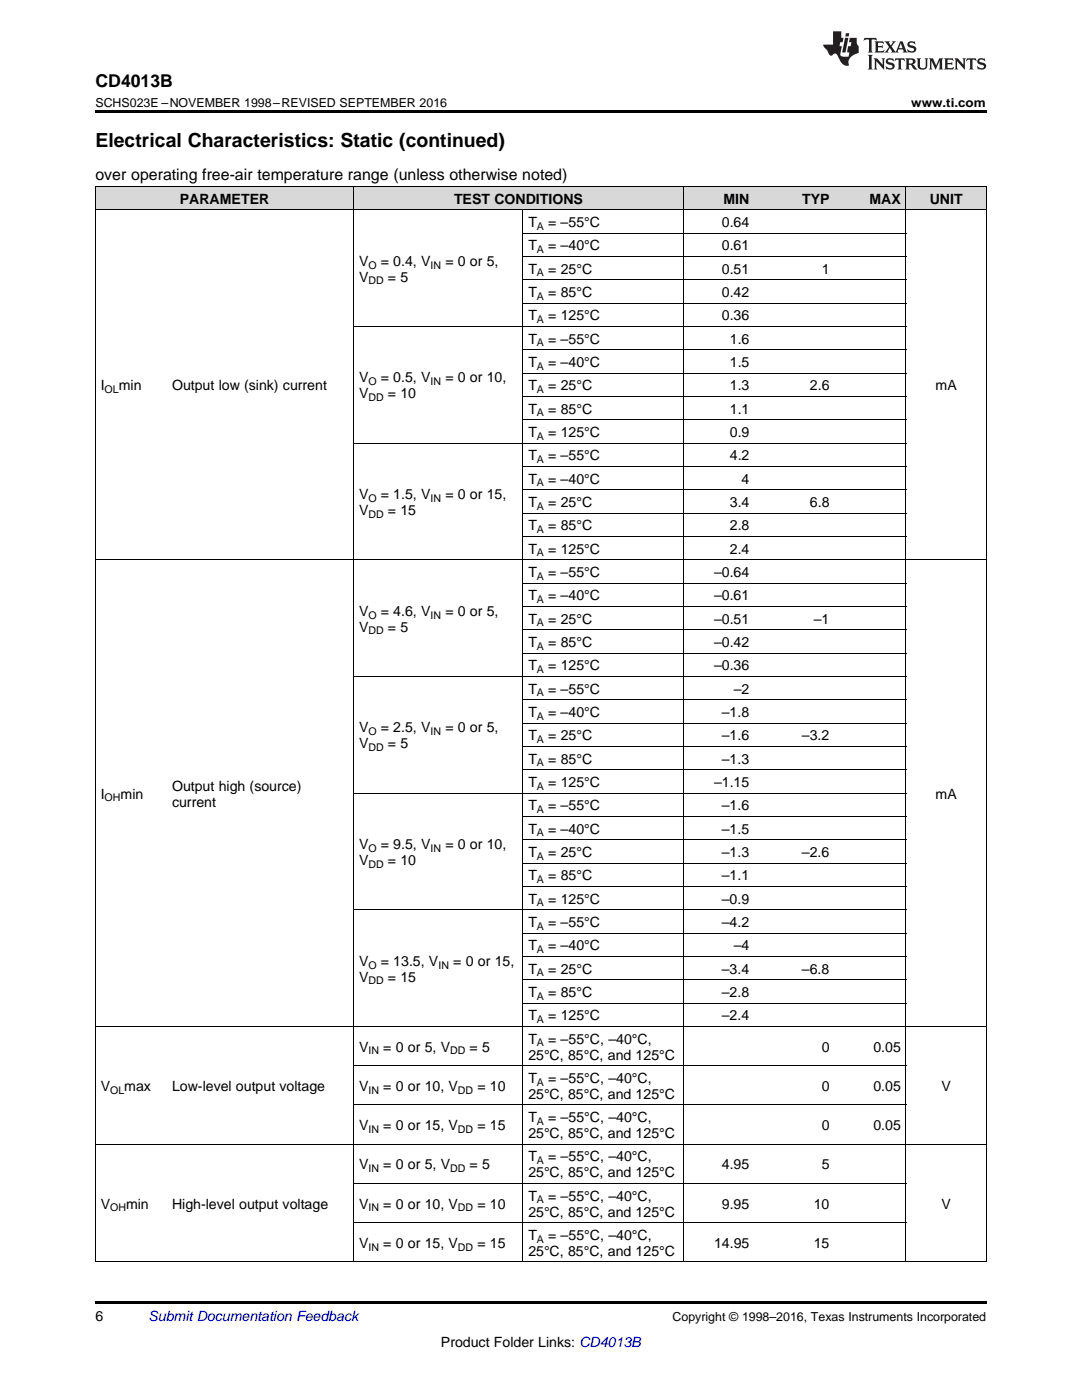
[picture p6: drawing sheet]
<svg xmlns="http://www.w3.org/2000/svg" width="216mm" height="279mm" viewBox="0 0 216 279" stroke-linecap="round" stroke-linejoin="round" font-family="sans-serif">
<g fill="#d8d8d8">
<path d="M19 37.3h14.3v4.6h-14.3z"/>
<path d="M33.3 37.3h37.3v4.6h-37.3z"/>
<path d="M70.6 37.3h33.8v4.6h-33.8z"/>
<path d="M104.4 37.3h32v4.6h-32z"/>
<path d="M136.4 37.3h14.2v4.6h-14.2z"/>
<path d="M150.6 37.3h16v4.6h-16z"/>
<path d="M166.6 37.3h14.2v4.6h-14.2z"/>
<path d="M180.8 37.3h16v4.6h-16z"/>
</g>
<path d="M19 22h177.8v.5h-177.8zM19 259.7h177.8v.5h-177.8z" fill="#000"/>
<g fill="none" stroke="#000" stroke-width=".2">
<path d="M19 37.2h177.8v214.7M19.1 37.2v214.7M70.5 37.2v214.7M136.3 37.2v214.7M180.8 37.2v214.7M19 41.9h177.8M104.3 41.9v210M104.4 55.8h76.4M104.4 51.2h76.4M104.4 46.5h76.4M70.6 65.1h110.2M104.4 79.1h76.4"/>
<path d="M104.4 74.5h76.4M104.4 69.8h76.4M104.4 60.5h76.4M70.6 88.4h110.2M104.4 97.7h76.4M104.4 93.1h76.4M104.4 83.8h76.4M19 111.7h177.8M104.4 116.4h76.4M104.4 107.1h76.4M104.4 102.4h76.4M70.6 135h110.2"/>
<path d="M104.4 139.6h76.4M104.4 130.3h76.4M104.4 125.7h76.4M104.4 121h76.4M70.6 158.3h110.2M104.4 153.6h76.4M104.4 149h76.4M104.4 144.3h76.4M104.4 176.9h76.4M104.4 172.2h76.4M104.4 167.6h76.4M104.4 162.9h76.4"/>
<path d="M70.6 181.6h110.2M104.4 195.5h76.4M104.4 190.9h76.4M104.4 186.2h76.4M19 204.8h177.8M70.6 212.7h110.2M104.4 200.2h76.4M19 228.3h177.8M70.6 236.2h110.2M70.6 220.5h110.2M19 251.8h177.8M70.6 244h110.2"/>
</g>
<g fill="#231f20">
<path d="M172.5 7.6l-.1 .5 .4-.2h.6v.1v2.1l-.2 .4h.9l-.2-.4v-2.1l.1-.1h.5l.5 .2-.2-.5zM174.5 8.3l.2 .3v1.5l-.2 .4h1.8l.2-.6a1.04 1.04 0 0 1-1.3 .2v-.7h.6l.3 .2v-.6l-.3 .2h-.6v-.6l.8-.1 .4 .3-.2-.5zM176.5 8.3l.9 1.1-.9 1.1h.8l-.2-.2 .4-.7 .5 .7-.2 .2h1.5l-.2-.2 .2-.4h.9l.1 .4-.2 .2h1l-.3-.3-.7-1.9h-.5l-.9 2-.8-1 .9-1h-.8l.1 .3-.4 .5-.3-.6 .1-.2zM179.7 8.6l.4 1h-.7zM181.3 8.4a.63 .63 0 0 0-.2 .7 .63 .63 0 0 0 .6 .4l.6 .2 .1 .2a.75 .75 0 0 1-.7 .4 .75 .75 0 0 1-.6-.5l.1 .7 .1-.1a1.11 1.11 0 0 0 1.5-.6 1.13 1.13 0 0 0-1.2-.8l-.1-.4a1.04 1.04 0 0 1 1.2 .2l-.2-.5-.2 .1-.4-.2zM173.2 10.9l.2 .4v2.2l-.2 .4h1l-.3-.4v-2.2l.3-.4zM174.3 11.6l.3 .4v1.5l-.3 .4h.8l-.2-.4v-1.3l1.5 1.7v-1.9l.2-.4h-.7l.2 .4v.9l-1.1-1.3zM177 11.8a.62 .62 0 0 0-.2 .7 .62 .62 0 0 0 .6 .4l.6 .1 .1 .3a.76 .76 0 0 1-.7 .3 .76 .76 0 0 1-.7-.4l.2 .7 .1-.1a1.11 1.11 0 0 0 1.5-.6 1.13 1.13 0 0 0-1.2-.8l-.1-.4a1.04 1.04 0 0 1 1.2 .2l-.2-.6-.2 .1-.5-.1zM178.7 11.6l-.2 .6a.61 .61 0 0 1 .8-.3v1.6l-.2 .4h.9l-.2-.4v-1.6a.63 .63 0 0 1 .7 .3l-.1-.6zM180.6 11.6l.3 .4v1.5l-.3 .4h1l-.2-.2-.1-.8 .6 .2a.76 .76 0 0 0 1.2 .7l-1-1a.58 .58 0 0 0 .6-.5 .58 .58 0 0 0-.5-.6zM181.4 11.9h.1a.45 .45 0 0 1 .5 .1 .45 .45 0 0 1 .1 .5l-.8 .2zM182.9 11.6l.2 .2a2.17 2.17 0 0 0 .3 1.9 .99 .99 0 0 0 1.6-.6v-1.1l.2-.4h-.7l.2 .2a1.92 1.92 0 0 1-.2 1.8 .6 .6 0 0 1-.9-.5v-1.1l.2-.4zM185.4 11.6l.2 .4v1.5l-.2 .4h.7l-.2-.4v-1.4l.8 1.8 .8-1.8v1.4l-.2 .4h.9l-.2-.4v-1.5l.2-.4h-.8l-.6 1.5-.6-1.5zM188.4 11.6l.2 .4v1.5l-.2 .4h1.8l.1-.6a1.04 1.04 0 0 1-1.2 .1v-.6h.5l.4 .2v-.6l-.4 .2h-.5v-.7h.8l.3 .3-.1-.6zM190.5 11.6l.2 .4v1.5l-.2 .4h.7l-.2-.4v-1.3l1.5 1.7v-1.9l.2-.4h-.7l.2 .4v.9l-1.1-1.3zM192.9 11.6l-.1 .6a.61 .61 0 0 1 .7-.3l.1 1.6-.3 .4h1l-.3-.4 .1-1.6a.63 .63 0 0 1 .7 .3l-.1-.6zM195.2 11.8a.62 .62 0 0 0-.2 .7 .62 .62 0 0 0 .6 .4l.6 .1 .1 .3a.76 .76 0 0 1-.7 .3 .76 .76 0 0 1-.6-.4l.1 .7 .1-.1a1.11 1.11 0 0 0 1.6-.6 1.13 1.13 0 0 0-1.3-.8l-.1-.4a1.04 1.04 0 0 1 1.2 .2l-.1-.6-.2 .1-.5-.1z"/>
<path d="M166.2 6.3v2.6h-1.9v.4l.8 .9a.91 .91 0 0 0 1 .8 .56 .56 0 0 1 .5-.3 .56 .56 0 0 1 .5 .3l.4 .8a1.53 1.53 0 0 0 1.9 1.2 1.54 1.54 0 0 1 1-2.1l.9-.3v-1.4a1.52 1.52 0 0 1-.4-1.6h-1.3l-.2 .8h.5l-.2 .8h-.5l-.1 1v.2l.4 .1-.2 .8a1.93 1.93 0 0 1-1.6-.3l.3-1.8h-.5l.2-.8h.4l.2-.8h-.4v-1.3zM168.6 7.6l-.6 2.9h.7l.6-2.9zM168.8 6.6l-.1 .7h.6l.2-.7z"/>
</g>
<text font-size="3.9" x="19" y="29.3">Electrical Characteristics: Static (continued)</text>
<text font-size="3.5" x="19" y="17.3">CD4013B</text>
<text font-size="3.2" x="19" y="36">over operating free-air temperature range (unless otherwise noted)</text>
<g font-size="2.8">
<text x="35.9" y="40.6">PARAMETER</text>
<text x="90.6" y="40.6">TEST CONDITIONS</text>
<text x="144.4" y="40.6">MIN</text>
<text x="160.1" y="40.6">TYP</text>
<text x="173.5" y="40.6">MAX</text>
<text x="185.5" y="40.6">UNIT</text>
<text x="105.4" y="45.3">T</text>
<text x="109.4" y="45.3">= –55°C</text>
<text x="144" y="45.3">0.64</text>
<text x="71.6" y="53">V</text>
<text x="76" y="53">= 0.4, V</text>
<text x="88.9" y="53">= 0 or 5,</text>
<text x="105.4" y="50">T</text>
<text x="109.4" y="50">= –40°C</text>
<text x="144" y="50">0.61</text>
<text x="71.6" y="56.2">V</text>
<text x="77.4" y="56.2">= 5</text>
<text x="105.4" y="54.6">T</text>
<text x="105.4" y="59.3">T</text>
<text x="109.4" y="54.6">= 25°C</text>
<text x="109.4" y="59.3">= 85°C</text>
<text x="144" y="54.6">0.51</text>
<text x="144" y="59.3">0.42</text>
<text x="164" y="54.6">1</text>
<text x="105.4" y="63.9">T</text>
<text x="109.4" y="63.9">= 125°C</text>
<text x="144" y="63.9">0.36</text>
<text x="105.4" y="68.6">T</text>
<text x="109.4" y="68.6">= –55°C</text>
<text x="145.6" y="68.6">1.6</text>
<text x="20.1" y="77.9">I</text>
<text x="23.7" y="77.9">min</text>
<text x="34.3" y="77.9">Output low (sink) current</text>
<text x="71.6" y="76.3">V</text>
<text x="76" y="76.3">= 0.5, V</text>
<text x="88.9" y="76.3">= 0 or 10,</text>
<text x="105.4" y="73.2">T</text>
<text x="105.4" y="77.9">T</text>
<text x="109.4" y="73.2">= –40°C</text>
<text x="109.4" y="77.9">= 25°C</text>
<text x="145.6" y="73.2">1.5</text>
<text x="145.6" y="77.9">1.3</text>
<text x="161.6" y="77.9">2.6</text>
<text x="186.7" y="77.9">mA</text>
<text x="71.6" y="79.5">V</text>
<text x="77.4" y="79.5">= 10</text>
<text x="105.4" y="82.5">T</text>
<text x="109.4" y="82.5">= 85°C</text>
<text x="145.6" y="82.5">1.1</text>
<text x="105.4" y="87.2">T</text>
<text x="109.4" y="87.2">= 125°C</text>
<text x="145.6" y="87.2">0.9</text>
<text x="105.4" y="91.9">T</text>
<text x="109.4" y="91.9">= –55°C</text>
<text x="145.6" y="91.9">4.2</text>
<text x="71.6" y="99.6">V</text>
<text x="76" y="99.6">= 1.5, V</text>
<text x="88.9" y="99.6">= 0 or 15,</text>
<text x="105.4" y="96.5">T</text>
<text x="105.4" y="101.2">T</text>
<text x="109.4" y="96.5">= –40°C</text>
<text x="109.4" y="101.2">= 25°C</text>
<text x="145.6" y="101.2">3.4</text>
<text x="148" y="96.5">4</text>
<text x="161.6" y="101.2">6.8</text>
<text x="71.6" y="102.8">V</text>
<text x="77.4" y="102.8">= 15</text>
<text x="105.4" y="105.8">T</text>
<text x="109.4" y="105.8">= 85°C</text>
<text x="145.6" y="105.8">2.8</text>
<text x="105.4" y="110.5">T</text>
<text x="109.4" y="110.5">= 125°C</text>
<text x="145.6" y="110.5">2.4</text>
<text x="105.4" y="115.1">T</text>
<text x="105.4" y="119.8">T</text>
<text x="109.4" y="115.1">= –55°C</text>
<text x="109.4" y="119.8">= –40°C</text>
<text x="142.5" y="115.1">–0.64</text>
<text x="142.5" y="119.8">–0.61</text>
<text x="71.6" y="122.9">V</text>
<text x="76" y="122.9">= 4.6, V</text>
<text x="88.9" y="122.9">= 0 or 5,</text>
<text x="105.4" y="124.5">T</text>
<text x="109.4" y="124.5">= 25°C</text>
<text x="142.5" y="124.5">–0.51</text>
<text x="162.4" y="124.5">–1</text>
<text x="71.6" y="126">V</text>
<text x="77.4" y="126">= 5</text>
<text x="105.4" y="129.1">T</text>
<text x="109.4" y="129.1">= 85°C</text>
<text x="142.5" y="129.1">–0.42</text>
<text x="105.4" y="133.8">T</text>
<text x="109.4" y="133.8">= 125°C</text>
<text x="142.5" y="133.8">–0.36</text>
<text x="105.4" y="138.4">T</text>
<text x="105.4" y="143.1">T</text>
<text x="109.4" y="138.4">= –55°C</text>
<text x="109.4" y="143.1">= –40°C</text>
<text x="144" y="143.1">–1.8</text>
<text x="146.4" y="138.4">–2</text>
<text x="71.6" y="146.2">V</text>
<text x="71.6" y="149.3">V</text>
<text x="76" y="146.2">= 2.5, V</text>
<text x="77.4" y="149.3">= 5</text>
<text x="88.9" y="146.2">= 0 or 5,</text>
<text x="105.4" y="147.7">T</text>
<text x="109.4" y="147.7">= 25°C</text>
<text x="144" y="147.7">–1.6</text>
<text x="160" y="147.7">–3.2</text>
<text x="105.4" y="152.4">T</text>
<text x="109.4" y="152.4">= 85°C</text>
<text x="144" y="152.4">–1.3</text>
<text x="20.1" y="159.4">I</text>
<text x="24.1" y="159.4">min</text>
<text x="34.3" y="157.8">Output high (source)</text>
<text x="34.3" y="161">current</text>
<text x="105.4" y="157.1">T</text>
<text x="105.4" y="161.7">T</text>
<text x="109.4" y="157.1">= 125°C</text>
<text x="109.4" y="161.7">= –55°C</text>
<text x="142.5" y="157.1">–1.15</text>
<text x="144" y="161.7">–1.6</text>
<text x="186.7" y="159.4">mA</text>
<text x="105.4" y="166.4">T</text>
<text x="109.4" y="166.4">= –40°C</text>
<text x="144" y="166.4">–1.5</text>
<text x="71.6" y="169.4">V</text>
<text x="71.6" y="172.6">V</text>
<text x="76" y="169.4">= 9.5, V</text>
<text x="77.4" y="172.6">= 10</text>
<text x="88.9" y="169.4">= 0 or 10,</text>
<text x="105.4" y="171">T</text>
<text x="109.4" y="171">= 25°C</text>
<text x="144" y="171">–1.3</text>
<text x="160" y="171">–2.6</text>
<text x="105.4" y="175.7">T</text>
<text x="109.4" y="175.7">= 85°C</text>
<text x="144" y="175.7">–1.1</text>
<text x="105.4" y="180.3">T</text>
<text x="105.4" y="185">T</text>
<text x="109.4" y="180.3">= 125°C</text>
<text x="109.4" y="185">= –55°C</text>
<text x="144" y="180.3">–0.9</text>
<text x="144" y="185">–4.2</text>
<text x="105.4" y="189.7">T</text>
<text x="109.4" y="189.7">= –40°C</text>
<text x="146.4" y="189.7">–4</text>
<text x="71.6" y="192.7">V</text>
<text x="71.6" y="195.9">V</text>
<text x="76" y="192.7">= 13.5, V</text>
<text x="77.4" y="195.9">= 15</text>
<text x="90.5" y="192.7">= 0 or 15,</text>
<text x="105.4" y="194.3">T</text>
<text x="109.4" y="194.3">= 25°C</text>
<text x="144" y="194.3">–3.4</text>
<text x="160" y="194.3">–6.8</text>
<text x="105.4" y="199">T</text>
<text x="105.4" y="203.6">T</text>
<text x="109.4" y="199">= 85°C</text>
<text x="109.4" y="203.6">= 125°C</text>
<text x="144" y="199">–2.8</text>
<text x="144" y="203.6">–2.4</text>
<text x="71.6" y="209.9">V</text>
<text x="76.5" y="209.9">= 0 or 5, V</text>
<text x="93.7" y="209.9">= 5</text>
<text x="105.4" y="208.3">T</text>
<text x="109.4" y="208.3">= –55°C, –40°C,</text>
<text x="164" y="209.9">0</text>
<text x="174.3" y="209.9">0.05</text>
<text x="105.4" y="211.5">25°C, 85°C, and 125°C</text>
<text x="20.1" y="217.7">V</text>
<text x="24.8" y="217.7">max</text>
<text x="34.3" y="217.7">Low-level output voltage</text>
<text x="71.6" y="217.7">V</text>
<text x="76.5" y="217.7">= 0 or 10, V</text>
<text x="95.2" y="217.7">= 10</text>
<text x="105.4" y="216.1">T</text>
<text x="105.4" y="219.3">25°C, 85°C, and 125°C</text>
<text x="109.4" y="216.1">= –55°C, –40°C,</text>
<text x="164" y="217.7">0</text>
<text x="174.3" y="217.7">0.05</text>
<text x="187.9" y="217.7">V</text>
<text x="71.6" y="225.5">V</text>
<text x="76.5" y="225.5">= 0 or 15, V</text>
<text x="95.2" y="225.5">= 15</text>
<text x="105.4" y="223.9">T</text>
<text x="105.4" y="227.1">25°C, 85°C, and 125°C</text>
<text x="109.4" y="223.9">= –55°C, –40°C,</text>
<text x="164" y="225.5">0</text>
<text x="174.3" y="225.5">0.05</text>
<text x="71.6" y="233.4">V</text>
<text x="76.5" y="233.4">= 0 or 5, V</text>
<text x="93.7" y="233.4">= 5</text>
<text x="105.4" y="231.8">T</text>
<text x="109.4" y="231.8">= –55°C, –40°C,</text>
<text x="144" y="233.4">4.95</text>
<text x="164" y="233.4">5</text>
<text x="105.4" y="234.9">25°C, 85°C, and 125°C</text>
<text x="105.4" y="239.6">T</text>
<text x="109.4" y="239.6">= –55°C, –40°C,</text>
<text x="20.1" y="241.2">V</text>
<text x="25.1" y="241.2">min</text>
<text x="34.3" y="241.2">High-level output voltage</text>
<text x="71.6" y="241.2">V</text>
<text x="76.5" y="241.2">= 0 or 10, V</text>
<text x="95.2" y="241.2">= 10</text>
<text x="105.4" y="242.8">25°C, 85°C, and 125°C</text>
<text x="144" y="241.2">9.95</text>
<text x="162.4" y="241.2">10</text>
<text x="187.9" y="241.2">V</text>
<text x="71.6" y="249">V</text>
<text x="76.5" y="249">= 0 or 15, V</text>
<text x="95.2" y="249">= 15</text>
<text x="105.4" y="247.4">T</text>
<text x="105.4" y="250.6">25°C, 85°C, and 125°C</text>
<text x="109.4" y="247.4">= –55°C, –40°C,</text>
<text x="142.5" y="249">14.95</text>
<text x="162.4" y="249">15</text>
<text x="19" y="263.6">6</text>
<text x="88" y="268.9">Product Folder Links: CD4013B</text>
</g>
<text font-size="2.8" fill="#0000c8" x="29.6" y="263.6">Submit Documentation Feedback</text>
<g font-size="2.5">
<text x="19" y="21.4">SCHS023E –NOVEMBER 1998–REVISED SEPTEMBER 2016</text>
<text x="181.8" y="21.4">www.ti.com</text>
<text x="134.2" y="263.6">Copyright © 1998–2016, Texas Instruments Incorporated</text>
</g>
<g font-size="2.1">
<text x="107.1" y="45.9">A</text>
<text x="73.5" y="53.6">O</text>
<text x="85.9" y="53.6">IN</text>
<text x="107.1" y="50.5">A</text>
<text x="73.5" y="56.8">DD</text>
<text x="107.1" y="55.2">A</text>
<text x="107.1" y="59.8">A</text>
<text x="107.1" y="64.5">A</text>
<text x="107.1" y="69.1">A</text>
<text x="73.5" y="76.9">O</text>
<text x="85.9" y="76.9">IN</text>
<text x="107.1" y="73.8">A</text>
<text x="20.9" y="78.5">OL</text>
<text x="73.5" y="80">DD</text>
<text x="107.1" y="78.5">A</text>
<text x="107.1" y="83.1">A</text>
<text x="107.1" y="87.8">A</text>
<text x="107.1" y="92.4">A</text>
<text x="73.5" y="100.2">O</text>
<text x="85.9" y="100.2">IN</text>
<text x="107.1" y="97.1">A</text>
<text x="107.1" y="101.7">A</text>
<text x="73.5" y="103.3">DD</text>
<text x="107.1" y="106.4">A</text>
<text x="107.1" y="111.1">A</text>
<text x="107.1" y="115.7">A</text>
<text x="73.5" y="123.4">O</text>
<text x="85.9" y="123.4">IN</text>
<text x="107.1" y="120.4">A</text>
<text x="107.1" y="125">A</text>
<text x="73.5" y="126.6">DD</text>
<text x="107.1" y="129.7">A</text>
<text x="107.1" y="134.3">A</text>
<text x="107.1" y="139">A</text>
<text x="107.1" y="143.7">A</text>
<text x="73.5" y="146.7">O</text>
<text x="73.5" y="149.9">DD</text>
<text x="85.9" y="146.7">IN</text>
<text x="107.1" y="148.3">A</text>
<text x="107.1" y="153">A</text>
<text x="20.9" y="159.9">OH</text>
<text x="107.1" y="157.6">A</text>
<text x="107.1" y="162.3">A</text>
<text x="107.1" y="166.9">A</text>
<text x="73.5" y="170">O</text>
<text x="73.5" y="173.2">DD</text>
<text x="85.9" y="170">IN</text>
<text x="107.1" y="171.6">A</text>
<text x="107.1" y="176.2">A</text>
<text x="107.1" y="180.9">A</text>
<text x="107.1" y="185.6">A</text>
<text x="107.1" y="190.2">A</text>
<text x="73.5" y="193.3">O</text>
<text x="73.5" y="196.5">DD</text>
<text x="87.5" y="193.3">IN</text>
<text x="107.1" y="194.9">A</text>
<text x="107.1" y="199.5">A</text>
<text x="107.1" y="204.2">A</text>
<text x="107.1" y="208.8">A</text>
<text x="73.5" y="210.4">IN</text>
<text x="89.8" y="210.4">DD</text>
<text x="22" y="218.3">OL</text>
<text x="73.5" y="218.3">IN</text>
<text x="91.4" y="218.3">DD</text>
<text x="107.1" y="216.7">A</text>
<text x="73.5" y="226.1">IN</text>
<text x="91.4" y="226.1">DD</text>
<text x="107.1" y="224.5">A</text>
<text x="73.5" y="233.9">IN</text>
<text x="89.8" y="233.9">DD</text>
<text x="107.1" y="232.3">A</text>
<text x="22" y="241.8">OH</text>
<text x="73.5" y="241.8">IN</text>
<text x="91.4" y="241.8">DD</text>
<text x="107.1" y="240.2">A</text>
<text x="73.5" y="249.6">IN</text>
<text x="91.4" y="249.6">DD</text>
<text x="107.1" y="248">A</text>
</g>
</svg>
